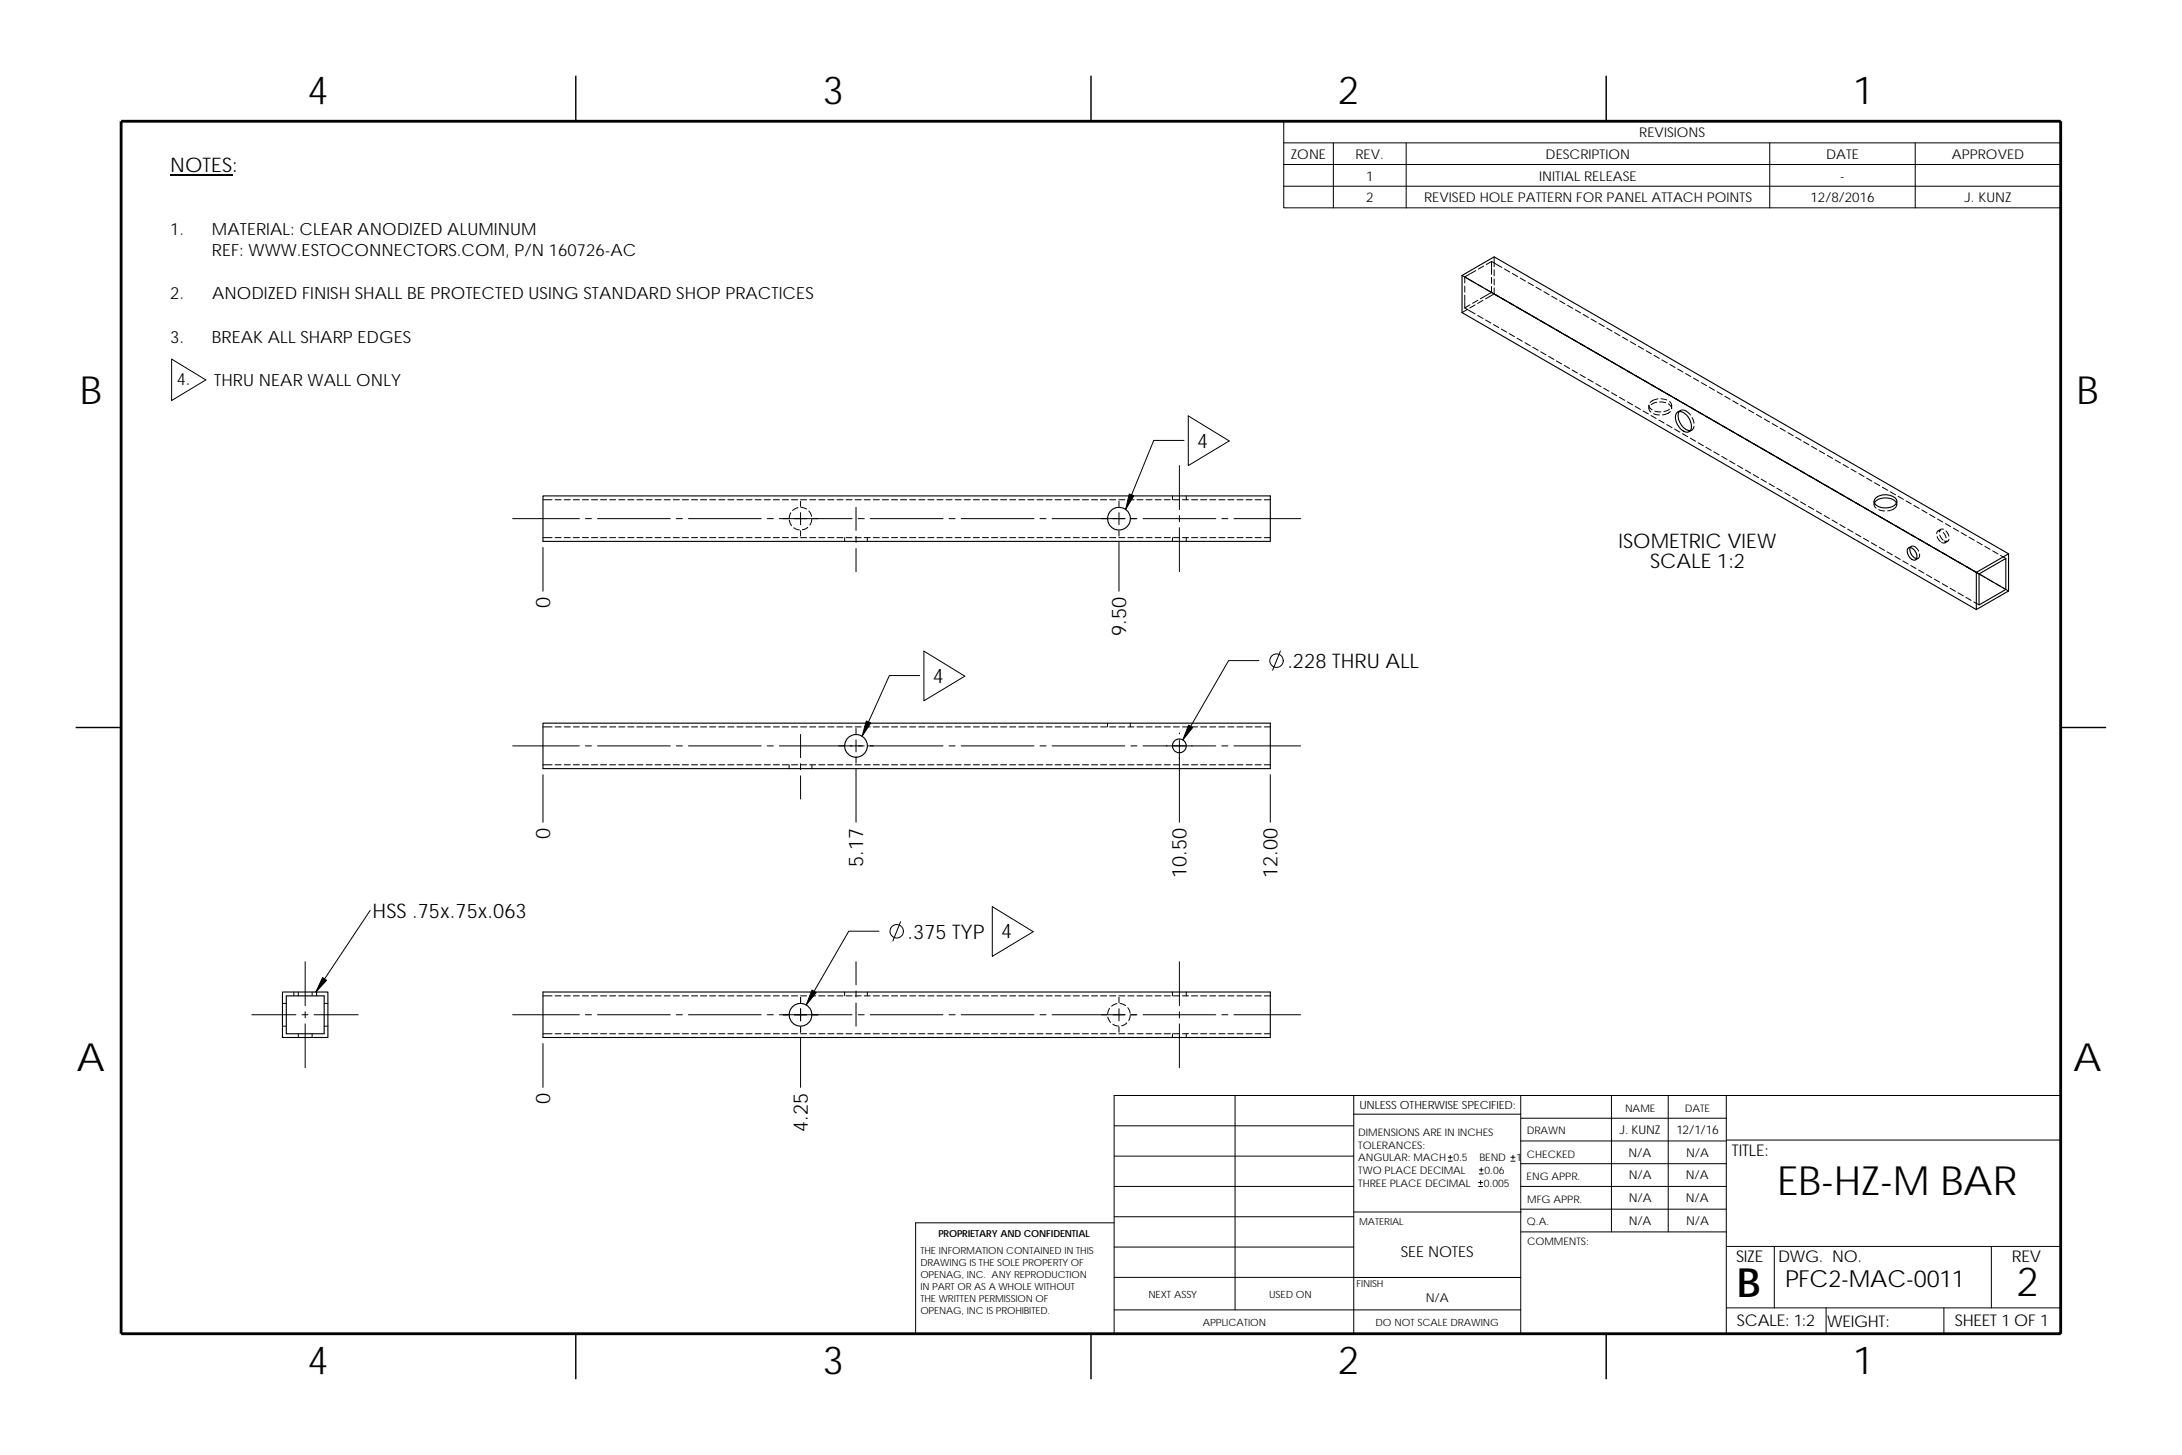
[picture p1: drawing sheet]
<svg xmlns="http://www.w3.org/2000/svg" width="457mm" height="305mm" viewBox="0 0 457 305" stroke-linecap="round" stroke-linejoin="round" font-family="sans-serif">
<g fill="none" stroke="#000" stroke-width=".21">
<path d="M269 25.4h162.8v18.1h-162.8zM269 29.9h162.8M269 39h162.8M269 34.5h162.8M279.4 29.9v13.6M294.6 29.9v13.6M370.8 29.9v13.6M401.3 29.9v13.6M306.9 58v1.3M306.9 59.9v1.3M308 57.4l-1.1 .6 2.2 1.3M309.2 56.7l-1.1 .6"/>
<path d="M309.6 59.6l1.1 .6M310.9 55.7l-1.1 .7M311.4 55.4l1.1-.6v1.2M312.5 54.8l2.2 1.2M312.5 56.2v1.3M312.5 58.1v1.3M313.1 53.8v2.1M313.1 56.5v1.3M313.1 58.4v1.3M315.2 56.3l1.1 .7M316.9 57.3l1.1 .6M318.5 58.3l1.1 .6"/>
<path d="M320.2 59.2l1.1 .6M36 75.2l7.1 4.4-7.1 4.3zM306.9 63.2v1.3l1.1-.6M306.9 61.8v1.3M306.9 64.5l2.2 1.3M307.4 64.8l-1.1 .7M309.1 63.9l-1.1 .6M309.6 66.1l1.1 .6M309.6 62.9l-1.1 .6M310.7 62.9l-1.1 .7M311.3 60.5l1.1 .7M311.3 67l1.1 .7"/>
<path d="M311.3 62l-1.1 .6M312.5 61.3l1.5 .8M312.5 60v1.3l-1.1 .6M312.9 61.5l1.1 .6M312.9 68l1.1 .6M313.1 61.6l2.2 1.2M313.1 61.6l-1.8 1M313.1 60.3v1.3M314.6 62.4l1.1 .7M314.6 68.9l1.1 .7M315.8 63.2l1.5 .8M316.2 69.9l1.1 .6"/>
<path d="M317.5 64.1l1.5 .9M317.9 70.8l1.1 .7M319.1 65.1l1.5 .8M319.5 71.8l1.1 .6M320.8 66l1.5 .9M321.2 72.7l1.1 .7M321.8 60.2l1.1 .6M322.4 67l1.5 .8M322.8 73.7l1.1 .6M323.5 61.1l1.1 .6M324.1 67.9l1.5 .9M324.5 74.7l1.1 .6"/>
<path d="M325.1 62.1l1.1 .6M325.7 68.9l1.1 .6M326.1 69.1l1.1 .6M326.1 75.6l1.1 .6M326.8 63l1.1 .6M327.3 69.8l1.1 .7M327.8 70.1l1.1 .6M327.8 76.6l1.1 .6M328.4 64l1.1 .6M329 70.8l1.5 .8M329.4 77.5l1.1 .6M330.1 64.9l1.1 .7"/>
<path d="M330.6 71.7l1.6 .9M331.1 78.5l1.1 .6M331.7 65.9l1.1 .6M332.3 72.7l1.5 .9M332.7 79.4l1.1 .7M333.4 66.8l1.1 .7M333.9 73.6l1.6 .9M335 67.8l1.1 .6M335.6 74.6l1.5 .9M336.7 68.7l1.1 .7M337.2 75.5l1.6 .9M338.3 69.7l1.1 .6"/>
<path d="M338.9 76.5l1.5 .9M340 70.6l1.1 .7M340.5 77.4l1.6 .9M341.6 71.6l1.1 .6M342.2 78.4l1.5 .9M343.3 72.5l1.1 .7M343.9 79.4l1.5 .8M344.9 73.5l1.1 .6M346.6 74.4l1.1 .7M348.2 75.4l1.1 .6M349.9 76.3l1.1 .7M351.5 77.3l1.1 .6"/>
<path d="M353.2 78.3l1.1 .6M354.8 79.2l1.1 .6M247.1 97.5v9.2M248.1 92.3h-6.4l-5.8 14.4M249 87.1l8.6 5.3-8.6 5.1zM334.4 80.4l1.1 .6M336 81.3l1.1 .7M337.7 82.3l1.1 .6M339.3 83.2l1.1 .7M341 84.2l1.1 .6M342.6 85.1l1.1 .7M344.3 86.1l1.1 .6"/>
<path d="M345.5 80.3l1.5 .9M345.5 84.9a1.07 1.07 0 0 0 .7 1M345.5 84.9v.7M345.6 85.2a.92 .92 0 0 0 .3 1.1M345.9 80.5l1.1 .7M345.9 87l1.1 .7M346.5 86.7l1.2 .2M346.8 86.1l1.2 .2M347.1 84.3l-1.1 .5M347.2 81.3l1.5 .8M347.4 83.6l-.8 .2-.8 .5M347.6 88l1.1 .6"/>
<path d="M347.7 84.2l1.3 .2M348 83.5l1.3 .3M348.8 82.2l1.5 .9M349.2 88.9l1.1 .7M349.6 84.6h.1a1.05 1.05 0 0 1 .5 1M349.8 85.7l-1.2 .5M349.8 84.1a.96 .96 0 0 1 .4 1.1M350 86.2l-.4 .4-1.3 .3M350.3 84.9v.7M350.5 83.2l1.5 .8M350.9 89.9l1.1 .6M352.1 86a1.7 1.7 0 0 1 2.1 1"/>
<path d="M352.1 84.1l1.5 .9M352.1 86l-.6 .3M352.5 90.8l1.1 .7M353.8 85.1l1.5 .8M354.2 91.8l1.1 .6M354.5 90.1l-.6 .3M354.5 87.5l.4 1.2M355 89.3a.98 .98 0 0 1-.8 .9M355.4 86l1.5 .9M355.8 92.8l1.1 .6M356.5 80.2l1.1 .6M357.1 87l1 .6"/>
<path d="M357.5 93.7l1.1 .6M357.5 87.2l1.1 .6M358.1 81.1l1.1 .6M358.7 87.9l1.5 .9M359.1 94.7l1.1 .6M359.8 82.1l1.1 .6M360.3 88.9l1.6 .8M360.8 95.6l1.1 .6M361.4 83l1.1 .7M362 89.8l1.5 .9M362.4 96.6l1.1 .6M363.1 84l1.1 .6"/>
<path d="M363.6 90.8l1.6 .9M364.1 97.5l1.1 .6M364.7 84.9l1.1 .7M365.3 91.7l1.5 .9M365.7 98.5l1.1 .6M366.4 85.9l1.1 .6M366.9 92.7l1.6 .9M367.4 99.4l1.1 .7M368 86.8l1.1 .7M368.6 93.6l1.5 .9M369.7 87.8l1.1 .6M370.2 94.6l1.6 .9"/>
<path d="M371.3 88.7l1.1 .7M371.9 95.5l1.5 .9M373 89.7l1.1 .6M373.5 96.5l1.6 .9M374.6 90.6l1.1 .7M375.2 97.5l1.5 .8M376.3 91.6l1.1 .6M376.9 98.4l1.5 .9M377.9 92.5l1.1 .7M378.5 99.4l1.5 .8M379.6 93.5l1.1 .6M381.2 94.4l1.1 .7"/>
<path d="M382.9 95.4l1.1 .6M384.5 96.4l1.1 .6M386.2 97.3l1.1 .6M387.8 98.3l1.1 .6M389.5 99.2l1.1 .6M107.4 108.6h14M113.8 112.6h1.9M113.8 104.7h1.9M113.8 114.7v9.1M116.3 112.6h1.3M116.3 104.7h1.3M118.2 112.6h1.3"/>
<path d="M118.2 104.7h1.3M120.1 112.6h1.3M120.1 104.7h1.3M122 112.6h1.3M122 104.7h1.3M122.7 108.6h1.2M123.9 112.6h1.3M123.9 104.7h1.3M125.2 108.6h15.2M125.8 112.6h1.3M125.8 104.7h1.3M127.7 112.6h1.3"/>
<path d="M127.7 104.7h1.3M129.6 112.6h1.3M129.6 104.7h1.3M131.6 112.6h1.2M131.6 104.7h1.2M133.5 112.6h1.2M133.5 104.7h1.2M135.4 112.6h1.2M135.4 104.7h1.2M137.3 112.6h1.2M137.3 104.7h1.2M139.2 112.6h1.2"/>
<path d="M139.2 104.7h1.2M141.1 112.6h1.2M141.1 104.7h1.2M141.7 108.6h1.3M143 112.6h1.3M143 104.7h1.3M144.3 108.6h15.2M144.9 112.6h1.3M144.9 104.7h1.3M146.8 112.6h1.3M146.8 104.7h1.3M148.7 112.6h1.3"/>
<path d="M148.7 104.7h1.3M150.6 112.6h1.3M150.6 104.7h1.3M152.5 112.6h1.3M152.5 104.7h1.3M154.4 112.6h1.3M154.4 104.7h1.3M156.3 112.6h1.3M156.3 104.7h1.3M158.2 112.6h1.3M158.2 104.7h1.3M160.1 112.6h1.3"/>
<path d="M160.1 104.7h1.3M160.8 108.6h1.2M162 112.6h1.3M162 104.7h1.3M163.3 108.6h15.2M163.9 112.6h1.3M163.9 104.7h1.3M165.4 109l.5 1.1M165.7 107.4l-.3 1.2M165.8 112.6h1.3M165.8 104.7h1.3M166.3 110.6l1.2 .4"/>
<path d="M167.2 106.3l-1.1 .6M167.7 112.6h1.3M167.7 104.7h1.3M167.7 105v1.1M167.7 107.4v2.5M167.7 111.2v1.1M167.8 106.3l1.2 .3M169.2 110.4l-.6 .5-.5 .1M169.5 107.1l.5 1.1M169.7 112.6h1.2M169.7 104.7h1.2M170.1 108.8l-.1 .6-.3 .6"/>
<path d="M171.6 112.6h1.2M171.6 104.7h1.2M173.5 112.6h1.2M173.5 104.7h1.2M175.4 112.6h1.2M175.4 104.7h1.2M177 112.6v.8M177.3 112.6h1.2M177.3 104.7h1.2M179.2 112.6h1.2M179.2 104.7h1.2M179.4 106.3v4.8"/>
<path d="M179.4 112.4v1.2M179.4 114.9v4.9M179.8 108.6h1.3M181.1 112.6h1.3M181.1 104.7h1.3M181.7 112.6v.8M182.4 108.6h15.2M183 112.6h1.3M183 104.7h1.3M184.9 112.6h1.3M184.9 104.7h1.3M186.8 112.6h1.3"/>
<path d="M186.8 104.7h1.3M188.7 112.6h1.3M188.7 104.7h1.3M190.6 112.6h1.3M190.6 104.7h1.3M192.5 112.6h1.3M192.5 104.7h1.3M194.4 112.6h1.3M194.4 104.7h1.3M196.3 112.6h1.3M196.3 104.7h1.3M198.2 112.6h1.3"/>
<path d="M198.2 104.7h1.3M198.9 108.6h1.2M200.1 112.6h1.3M200.1 104.7h1.3M201.4 108.6h15.2M202 112.6h1.3M202 104.7h1.3M203.9 112.6h1.3M203.9 104.7h1.3M205.8 112.6h1.3M205.8 104.7h1.3M207.8 112.6h1.2"/>
<path d="M207.8 104.7h1.2M209.7 112.6h1.2M209.7 104.7h1.2M211.6 112.6h1.2M211.6 104.7h1.2M213.5 112.6h1.2M213.5 104.7h1.2M215.4 112.6h1.2M215.4 104.7h1.2M217.3 112.6h1.2M217.3 104.7h1.2M217.9 108.6h1.3"/>
<path d="M219.2 112.6h1.3M219.2 104.7h1.3M220.5 108.6h15.2M221.1 112.6h1.3M221.1 104.7h1.3M223 112.6h1.3M223 104.7h1.3M224.9 112.6h1.3M224.9 104.7h1.3M226.8 112.6h1.3M226.8 104.7h1.3M228.7 112.6h1.3"/>
<path d="M228.7 104.7h1.3M230.6 112.6h1.3M230.6 104.7h1.3M232.5 112.6h1.3M232.5 104.7h1.3M234.4 112.6h1.3M234.4 104.7h1.3M234.5 105v1.1M234.5 107.4v2.5M234.5 111.2v1.1M234.5 113.6v10.2M236.3 112.6h1.3"/>
<path d="M236.3 104.7h1.3M237 108.6h1.2M238.2 112.6h1.3M238.2 104.7h1.3M239.5 108.6h15.2M240.1 112.6h1.3M240.1 104.7h1.3M242 112.6h1.3M242 104.7h1.3M243.9 112.6h1.3M243.9 104.7h1.3M245.7 103.9v.8"/>
<path d="M245.7 112.6v.8M245.9 112.6h1.2M245.9 104.7h1.2M247.1 108v1.3M247.1 110.6v9.2M247.8 112.6h1.2M247.8 104.7h1.2M248.6 103.9v.8M248.6 112.6v.8M249.7 112.6h1.2M249.7 104.7h1.2M251.6 112.6h1.2"/>
<path d="M251.6 104.7h1.2M253.5 112.6h1.2M253.5 104.7h1.2M255.4 112.6h1.2M255.4 104.7h1.2M256 108.6h1.3M257.3 112.6h1.3M257.3 104.7h1.3M258.6 108.6h13.9M259.2 112.6h1.3M259.2 104.7h1.3M261.1 112.6h1.3"/>
<path d="M261.1 104.7h1.3M263 112.6h1.3M263 104.7h1.3M264.9 112.6h1.3M264.9 104.7h1.3M369 100.4l1.1 .6M370.7 101.3l1.1 .7M372.3 102.3l1.1 .6M374 103.2l1.1 .7M375.6 104.2l1.1 .6M377.3 105.1l1.1 .7M378.9 106.1l1.1 .6"/>
<path d="M380.2 100.3l1.5 .9-1.1-.7M380.6 107l1.1 .7M381.8 101.3l1.5 .8M382.2 108l1.1 .6M383.5 102.2l1.5 .9M383.9 108.9l1.1 .7M385.1 103.2l1.5 .8M385.5 109.9l1.1 .6M386.8 104.1l1.5 .9M387.2 110.8l1.1 .7M388.4 105.1l1.1 .6M388.8 111.8l1.1 .6"/>
<path d="M388.8 105.3l1.1 .6M390 106l1.6 .9M390.5 112.8l1.1 .6M391.1 100.2l1.1 .6M391.7 107l1.5 .8M392.1 113.7l1.1 .6M392.7 105v.7M392.7 105.3a.92 .92 0 0 0 .4 1.1M392.8 101.1l1.1 .6M393.3 107.9l1.6 .9M393.7 106.8l1.2 .2M393.8 114.7l1.1 .6"/>
<path d="M394.4 102.1l1.1 .6M395 108.9l1.5 .8M395.4 115.6l1.1 .6M396.1 103l1.1 .7M396.6 109.8l1.6 .9M397.1 116.6l1.1 .6M397.4 105.6a1.68 1.68 0 0 1-1.9 1.4M397.4 105v.7M397.7 104l1.1 .6M398.3 110.8l1.5 .9M398.7 117.5l1.1 .7M399.4 104.9l1.1 .7"/>
<path d="M399.9 111.7l1.6 .9M400.3 114.7v-.1a.89 .89 0 0 1 1.4 .4l.3 .5M400.4 118.5l1.1 .6M400.5 114.4l-.6 .4M401 105.9l1.1 .6M401.6 112.7l1.5 .9M401.9 116.9l-.5 .4M402 119.4l1.1 .7M402.2 116.1a.71 .71 0 0 1-.6 .9M402.7 106.8l1.1 .7M403.2 113.6l1.6 .9-1.1-.6M404.3 107.8l1.1 .6"/>
<path d="M404.9 114.6l1.1 .6M405.3 114.8l1.1 .7M405.9 112.4l.7 1.1M406 108.7l1.1 .7M406.4 112.1l.7 1M406.5 115.5l1.1 .7M406.7 110.9l-.6 .3M406.7 111.2a.6 .6 0 0 0-.9 .6M407 115.8l1.1 .6M407.2 111.5l.6 1.1M407.2 110.9a.6 .6 0 0 0-.8 .6M407.6 109.7l1.1 .6"/>
<path d="M407.7 111.2l.6 1.1M407.8 113.3a.57 .57 0 0 1-.4 .5 .57 .57 0 0 1-.6-.2M408.1 113.4l-.6 .3M408.2 116.5l1.1 .6M408.4 113a.59 .59 0 0 1-.4 .5 .59 .59 0 0 1-.6-.2M408.6 116.7l1.1 .7M409.3 110.6l1.1 .7M409.8 117.5l1.2 .6M410.3 117.7l1.1 .6M410.9 111.6l1.1 .6M411.5 118.4l1.1 .6M411.9 118.6l1.1 .7"/>
<path d="M412.6 112.5l1.1 .7M413.2 119.4l1.1 .6M413.6 119.6l1.1 .6M414.2 113.5l1.1 .6M415.9 114.4l1.1 .7M417.5 115.4l1.1 .6M419.2 116.4l1.1 .6M193.6 136.4l8.6 5.2-8.6 5.2zM263.8 138.4h-6.4l-9.6 16.6M268.3 136.4l-1.6 4M403.7 120.4l1.1 .6M405.3 121.3l1.1 .7"/>
<path d="M407 122.3l1.1 .6M408.6 123.2l1.1 .7M410.3 124.2l1.1 .6M411.9 125.1l1.1 .7M413.6 126.1l1.1 .6M414.8 120.3l1.1 .6M416.5 121.3l1.1 .6M418.1 122.2l1.1 .7M419.8 123.2l1.1 .6M107.4 156.3h14M113.8 152.3h1.9M116.3 152.3h1.3"/>
<path d="M118.2 152.3h1.3M120.1 152.3h1.3M122 152.3h1.3M122.7 156.3h1.2M123.9 152.3h1.3M125.2 156.3h15.2M125.8 152.3h1.3M127.7 152.3h1.3M129.6 152.3h1.3M131.6 152.3h1.2M133.5 152.3h1.2M135.4 152.3h1.2"/>
<path d="M137.3 152.3h1.2M139.2 152.3h1.2M141.1 152.3h1.2M141.7 156.3h1.3M143 152.3h1.3M144.3 156.3h15.2M144.9 152.3h1.3M146.8 152.3h1.3M148.7 152.3h1.3M150.6 152.3h1.3M152.5 152.3h1.3M154.4 152.3h1.3"/>
<path d="M156.3 152.3h1.3M158.2 152.3h1.3M160.1 152.3h1.3M160.8 156.3h1.2M162 152.3h1.3M163.3 156.3h17.8M163.9 152.3h1.3M165.8 152.3h1.3M167.7 152.3h1.3M167.7 153.9v4.8M167.7 160v1.2M169.7 152.3h1.2"/>
<path d="M171.6 152.3h1.2M173.5 152.3h1.2M175.4 152.3h1.2M177.3 152.3h1.2M179.2 152.3h1.2M179.4 152.6v1.1M179.4 155v2.5M179.4 158.8v1.1M181.1 152.3h1.3M183 152.3h1.3M184.9 152.3h1.3M186.8 152.3h1.3"/>
<path d="M188.7 152.3h1.3M190.6 152.3h1.3M192.5 152.3h1.3M192.7 141.5h-6.3l-5.8 12.7M194.4 152.3h1.3M196.3 152.3h1.3M197.6 156.3h-15.7M198.2 152.3h1.3M198.9 156.3h1.2M200.1 152.3h1.3M201.4 156.3h15.2M202 152.3h1.3"/>
<path d="M203.9 152.3h1.3M205.8 152.3h1.3M207.8 152.3h1.2M209.7 152.3h1.2M211.6 152.3h1.2M213.5 152.3h1.2M215.4 152.3h1.2M217.3 152.3h1.2M217.9 156.3h1.3M219.2 152.3h1.3M220.5 156.3h15.2M221.1 152.3h1.3"/>
<path d="M223 152.3h1.3M224.9 152.3h1.3M226.8 152.3h1.3M228.7 152.3h1.3M230.6 152.3h1.3M232.1 151.5v.8M232.5 152.3h1.3M234.4 152.3h1.3M236.3 152.3h1.3M236.8 151.5v.8M237 156.3h1.2M238.2 152.3h1.3"/>
<path d="M239.5 156.3h15.2M240.1 152.3h1.3M242 152.3h1.3M243.9 152.3h1.3M245.9 152.3h1.2M247.1 153.5v.2M247.1 155v17.3M247.8 152.3h1.2M249.7 152.3h1.2M251.6 152.3h1.2M253.5 152.3h1.2M255.4 152.3h1.2"/>
<path d="M256 156.3h1.3M257.3 152.3h1.3M258.6 156.3h13.9M259.2 152.3h1.3M261.1 152.3h1.3M263 152.3h1.3M264.9 152.3h1.3M113.8 160.2h1.9M113.8 162.3v10M116.3 160.2h1.3M118.2 160.2h1.3M120.1 160.2h1.3"/>
<path d="M122 160.2h1.3M123.9 160.2h1.3M125.8 160.2h1.3M127.7 160.2h1.3M129.6 160.2h1.3M131.6 160.2h1.2M133.5 160.2h1.2M135.4 160.2h1.2M137.3 160.2h1.2M139.2 160.2h1.2M141.1 160.2h1.2M143 160.2h1.3"/>
<path d="M144.9 160.2h1.3M146.8 160.2h1.3M148.7 160.2h1.3M150.6 160.2h1.3M152.5 160.2h1.3M154.4 160.2h1.3M156.3 160.2h1.3M158.2 160.2h1.3M160.1 160.2h1.3M162 160.2h1.3M163.9 160.2h1.3M165.4 160.2v.8"/>
<path d="M165.8 160.2h1.3M167.7 160.2h1.3M167.7 162.5v4.9M169.7 160.2h1.2M170.1 160.2v.8M171.6 160.2h1.2M173.5 160.2h1.2M175.4 160.2h1.2M177.3 160.2h1.2M179.2 160.2h1.2M179.4 161.2v11.1M181.1 160.2h1.3"/>
<path d="M183 160.2h1.3M184.9 160.2h1.3M186.8 160.2h1.3M188.7 160.2h1.3M190.6 160.2h1.3M192.5 160.2h1.3M194.4 160.2h1.3M196.3 160.2h1.3M198.2 160.2h1.3M200.1 160.2h1.3M202 160.2h1.3M203.9 160.2h1.3"/>
<path d="M205.8 160.2h1.3M207.8 160.2h1.2M209.7 160.2h1.2M211.6 160.2h1.2M213.5 160.2h1.2M215.4 160.2h1.2M217.3 160.2h1.2M219.2 160.2h1.3M221.1 160.2h1.3M223 160.2h1.3M224.9 160.2h1.3M226.8 160.2h1.3"/>
<path d="M228.7 160.2h1.3M230.6 160.2h1.3M232.5 160.2h1.3M234.4 160.2h1.3M236.3 160.2h1.3M238.2 160.2h1.3M240.1 160.2h1.3M242 160.2h1.3M243.9 160.2h1.3M245.9 160.2h1.2M247.8 160.2h1.2M249.7 160.2h1.2"/>
<path d="M251.6 160.2h1.2M253.5 160.2h1.2M255.4 160.2h1.2M257.3 160.2h1.3M259.2 160.2h1.3M261.1 160.2h1.3M263 160.2h1.3M264.9 160.2h1.3M266.2 162.3v10M77.6 190.7l-11.4 17.1M184.2 195.1h-6.4l-8.9 15.4M188.7 193.1l-1.6 4"/>
<path d="M207.9 189.9l8.6 5.3-8.6 5.1zM52.8 212.6h9.2M59.2 210.2h.8M59.2 215h.8M61.6 207.8v.8M62.5 207.8v.8M62.5 216.6v.7M63.3 212.6h1.2M63.9 201.5v9.2M63.9 211.9v1.3M63.9 214.5v9.2M65.4 207.8v.8"/>
<path d="M65.4 216.6v.7M65.8 212.6h9.3M66.3 207.8v.8M67.9 215h.8M67.9 210.2h.8M107.4 212.6h14M113.8 216.6h1.9M113.8 208.6h1.9M113.8 218.6v9.2M116.3 216.6h1.3M116.3 208.6h1.3M118.2 216.6h1.3"/>
<path d="M118.2 208.6h1.3M120.1 216.6h1.3M120.1 208.6h1.3M122 216.6h1.3M122 208.6h1.3M122.7 212.6h1.2M123.9 216.6h1.3M123.9 208.6h1.3M125.2 212.6h15.2M125.8 216.6h1.3M125.8 208.6h1.3M127.7 216.6h1.3"/>
<path d="M127.7 208.6h1.3M129.6 216.6h1.3M129.6 208.6h1.3M131.6 216.6h1.2M131.6 208.6h1.2M133.5 216.6h1.2M133.5 208.6h1.2M135.4 216.6h1.2M135.4 208.6h1.2M137.3 216.6h1.2M137.3 208.6h1.2M139.2 216.6h1.2"/>
<path d="M139.2 208.6h1.2M141.1 216.6h1.2M141.1 208.6h1.2M141.7 212.6h1.3M143 216.6h1.3M143 208.6h1.3M144.3 212.6h15.2M144.9 216.6h1.3M144.9 208.6h1.3M146.8 216.6h1.3M146.8 208.6h1.3M148.7 216.6h1.3"/>
<path d="M148.7 208.6h1.3M150.6 216.6h1.3M150.6 208.6h1.3M152.5 216.6h1.3M152.5 208.6h1.3M154.4 216.6h1.3M154.4 208.6h1.3M156.3 216.6h1.3M156.3 208.6h1.3M158.2 216.6h1.3M158.2 208.6h1.3M160.1 216.6h1.3"/>
<path d="M160.1 208.6h1.3M160.8 212.6h1.2M162 216.6h1.3M162 208.6h1.3M163.3 212.6h15.2M163.9 216.6h1.3M163.9 208.6h1.3M165.8 216.6h1.3M165.8 208.6h1.3M167.7 216.6h1.3M167.7 208.6h1.3M167.7 208.9v1.1"/>
<path d="M167.7 211.3v2.5M167.7 215.1v1.1M167.7 217.5v10.3M169.7 216.6h1.2M169.7 208.6h1.2M171.6 216.6h1.2M171.6 208.6h1.2M173.5 216.6h1.2M173.5 208.6h1.2M175.4 216.6h1.2M175.4 208.6h1.2M177 207.8v.8"/>
<path d="M177.3 216.6h1.2M177.3 208.6h1.2M179.2 216.6h1.2M179.2 208.6h1.2M179.4 201.5v4.8M179.4 207.6v1.3M179.4 210.1v4.9M179.8 212.6h1.3M181.1 216.6h1.3M181.1 208.6h1.3M181.7 207.8v.8M182.4 212.6h15.2"/>
<path d="M183 216.6h1.3M183 208.6h1.3M184.9 216.6h1.3M184.9 208.6h1.3M186.8 216.6h1.3M186.8 208.6h1.3M188.7 216.6h1.3M188.7 208.6h1.3M190.6 216.6h1.3M190.6 208.6h1.3M192.5 216.6h1.3M192.5 208.6h1.3"/>
<path d="M194.4 216.6h1.3M194.4 208.6h1.3M196.3 216.6h1.3M196.3 208.6h1.3M198.2 216.6h1.3M198.2 208.6h1.3M198.9 212.6h1.2M200.1 216.6h1.3M200.1 208.6h1.3M201.4 212.6h15.2M202 216.6h1.3M202 208.6h1.3"/>
<path d="M203.9 216.6h1.3M203.9 208.6h1.3M205.8 216.6h1.3M205.8 208.6h1.3M207.8 216.6h1.2M207.8 208.6h1.2M209.7 216.6h1.2M209.7 208.6h1.2M211.6 216.6h1.2M211.6 208.6h1.2M213.5 216.6h1.2M213.5 208.6h1.2"/>
<path d="M215.4 216.6h1.2M215.4 208.6h1.2M217.3 216.6h1.2M217.3 208.6h1.2M217.9 212.6h1.3M219.2 216.6h1.3M219.2 208.6h1.3M221.1 216.6h1.3M221.1 208.6h1.3M223 216.6h1.3M223 208.6h1.3M224.9 216.6h1.3"/>
<path d="M224.9 208.6h1.3M226.8 216.6h1.3M226.8 208.6h1.3M228.7 216.6h1.3M228.7 208.6h1.3M230.6 216.6h1.3M230.6 208.6h1.3M232.1 213.1l.6 1.1M232.5 211.2l-.4 1.2M232.5 216.6h1.3M232.5 208.6h1.3M233.2 214.6l.4 .2 .8 .1"/>
<path d="M234 210.2l-1.1 .6M234.4 216.6h1.3M234.4 208.6h1.3M234.5 208.9v1.1M234.5 211.3v2.5M234.5 215.1v1.1M234.7 210.2l1.1 .5M235.7 212.6h-15.2M236.1 214.3l-.5 .4-.6 .2M236.3 211.1l.5 1.1M236.3 216.6h1.3M236.3 208.6h1.3"/>
<path d="M236.8 212.6l-.3 1.2M237 212.6h1.2M238.2 216.6h1.3M238.2 208.6h1.3M239.5 212.6h15.2M240.1 216.6h1.3M240.1 208.6h1.3M242 216.6h1.3M242 208.6h1.3M243.9 216.6h1.3M243.9 208.6h1.3M245.7 207.8v.8"/>
<path d="M245.7 216.6v.7M245.9 216.6h1.2M245.9 208.6h1.2M247.1 201.5v9.2M247.1 211.9v1.3M247.1 214.5v9.2M247.8 216.6h1.2M247.8 208.6h1.2M248.6 207.8v.8M248.6 216.6v.7M249.7 216.6h1.2M249.7 208.6h1.2"/>
<path d="M251.6 216.6h1.2M251.6 208.6h1.2M253.5 216.6h1.2M253.5 208.6h1.2M255.4 216.6h1.2M255.4 208.6h1.2M256 212.6h1.3M257.3 216.6h1.3M257.3 208.6h1.3M258.6 212.6h13.9M259.2 216.6h1.3M259.2 208.6h1.3"/>
<path d="M261.1 216.6h1.3M261.1 208.6h1.3M263 216.6h1.3M263 208.6h1.3M264.9 216.6h1.3M264.9 208.6h1.3M233.4 235.8h50.3M258.8 229.5v44.9M283.7 229.5v49.9M283.7 233.4h34.9M318.6 229.5v49.9M318.6 234.3h43.1"/>
<path d="M318.6 239h43.1M337.7 229.5v28.6M349.5 229.5v28.6M361.7 238.8h70.1M361.7 229.5v49.9M233.4 256.2h-41.5v23.2h239.9v-49.9h-198.4v49.9M233.4 248.5h50.3M233.4 242.2h50.3M233.4 254.9h50.3M283.7 253.9h35M303.4 243.2h.9M303.4 242.4h.9"/>
<path d="M303.9 242v.8M309.8 248.6h.8M309.8 247.7h.8M310 245.9h.8M310 245.1h.8M310.2 247.3v.8M310.4 244.6v.9M316.6 243.2h.8M316.6 242.4h.8M317 242v.8M318.6 253.3h43.1M318.6 248.5h43.1"/>
<path d="M318.6 243.8h43.1M318.7 258.1h43M233.4 267.6h50.3M233.4 261.2h50.3M233.4 274.4h85.2M283.7 267.6h34.9M361.7 261.1h70.1M361.7 274h70.1M371.8 261.1v12.9M382.6 274v5.4M407.3 274v5.4M417.3 261.1v12.9"/>
<circle cx="267.5" cy="138.4" r="1.41"/>
<circle cx="187.9" cy="195.1" r="1.41"/>
</g>
<path d="M120.6 15.9v9.5M228.6 15.9v9.5M336.5 15.9v9.5M15.9 152.4h9.5M431.8 152.4h9.5M120.6 279.4v9.5M228.6 279.4v9.5M336.5 279.4v9.5" fill="none" stroke="#000" stroke-width=".3"/>
<path d="M25.4 25.4h406.4v254h-406.4z" fill="none" stroke="#000" stroke-width=".59"/>
<g fill="none" stroke="#000" stroke-width=".23">
<path d="M306.3 57.7l6.8-3.9 107.8 62.2M306.3 57.7l107.8 62.2M306.3 57.7v7.8l107.8 62.2M351.3 86.5a1.34 1.34 0 0 1 2 .3 3.3 3.3 0 0 1 1 3.2 1.39 1.39 0 0 1-2.3-.3 2.83 2.83 0 0 1-.7-3.2zM351.9 86.2a3.1 3.1 0 0 0 2.3 4M113.8 103.9h152.4v9.5h-152.4zM392.7 105.3a3.1 3.1 0 0 1 4.7 0M393.1 104.3a3.3 3.3 0 0 1 4.1 .1l.2 .5a2.04 2.04 0 0 1-2.3 1.5l-1.4-.2a1.09 1.09 0 0 1-.9-.8 1.09 1.09 0 0 1 .3-1.1zM399.8 114.9a1.43 1.43 0 0 1 1.8 1.3 .75 .75 0 0 1-.2 1 .75 .75 0 0 1-1-.2l-.7-1-.1-.6zM400.3 114.7a1.95 1.95 0 0 0 1.3 2.3M414.1 119.9v7.8M420.9 116v7.8l-6.8 3.9"/>
<path d="M420.9 116l-6.8 3.9M414.7 120.2l5.6 3.3M414.7 120.2l5.6-3.2v6.5l-5.6 3.2zM113.8 151.5h152.4v9.5h-152.4zM59.2 207.8h9.5v9.5h-9.5zM60 208.6h7.9v8h-7.9zM113.8 207.8h152.4v9.5h-152.4z"/>
<circle cx="234.5" cy="108.7" r="2.38"/>
<circle cx="179.4" cy="156.2" r="2.38"/>
<circle cx="247.1" cy="156.2" r="1.45"/>
<circle cx="167.7" cy="212.6" r="2.38"/>
</g>
<path d="M35.6 36.7h13" fill="none" stroke="#000" stroke-width=".25"/>
<g fill="#000" stroke="#000" stroke-width=".21">
<path d="M236.6 103.5l1 .3-1.7 2.9z" fill-rule="evenodd"/>
<path d="M181.5 151l1 .4-1.9 2.8z" fill-rule="evenodd"/>
<path d="M249 151.9l.9 .5-2.1 2.6z" fill-rule="evenodd"/>
<path d="M67.6 204.8l.8 .6-2.2 2.4z" fill-rule="evenodd"/>
<path d="M170.1 207.4l.9 .5-2.1 2.6z" fill-rule="evenodd"/>
</g>
<g font-size="8.4">
<text x="372.4" y="250.3">EB-HZ-M BAR</text>
<text x="364" y="271.7">B</text>
<text x="422.5" y="271.5">2</text>
</g>
<g font-size="8.1">
<text x="64.4" y="21.7">4</text>
<text x="172.4" y="21.7">3</text>
<text x="280.3" y="21.7">2</text>
<text x="388.3" y="21.7">1</text>
<text x="16.7" y="84.7">B</text>
<text x="435.1" y="84.7">B</text>
<text x="16" y="224.4">A</text>
<text x="434.4" y="224.4">A</text>
<text x="64.4" y="287.9">4</text>
<text x="172.4" y="287.9">3</text>
<text x="280.3" y="287.9">2</text>
<text x="388.3" y="287.9">1</text>
</g>
<text font-size="4.9" x="374" y="269.7">PFC2-MAC-0011</text>
<g font-size="4.2">
<text x="35.6" y="36.1">NOTES:</text>
<text x="250.8" y="93.8">4</text>
<text x="339.1" y="114.8">ISOMETRIC VIEW</text>
<text x="345.7" y="119">SCALE 1:2</text>
<text x="115.3" y="127.4" transform="rotate(-90 115.3 127.4)">0</text>
<text x="236" y="133.2" transform="rotate(-90 236 133.2)">9.50</text>
<text x="195.4" y="143">4</text>
<text x="269.7" y="139.9">.228 THRU ALL</text>
<text x="115.3" y="175.8" transform="rotate(-90 115.3 175.8)">0</text>
<text x="180.9" y="181.7" transform="rotate(-90 180.9 181.7)">5.17</text>
<text x="248.6" y="184" transform="rotate(-90 248.6 184)">10.50</text>
<text x="267.7" y="184" transform="rotate(-90 267.7 184)">12.00</text>
<text x="78.1" y="192.3">HSS .75x.75x.063</text>
<text x="190.2" y="196.6">.375 TYP</text>
<text x="209.8" y="196.6">4</text>
<text x="115.3" y="231.3" transform="rotate(-90 115.3 231.3)">0</text>
<text x="169.3" y="237.2" transform="rotate(-90 169.3 237.2)">4.25</text>
</g>
<g font-size="3.5">
<text x="35.6" y="49.1">1.</text>
<text x="44.4" y="53.7">REF: WWW.ESTOCONNECTORS.COM, P/N 160726-AC</text>
<text x="44.4" y="49.1">MATERIAL: CLEAR ANODIZED ALUMINUM</text>
<text x="35.6" y="62.7">2.</text>
<text x="44.4" y="62.7">ANODIZED FINISH SHALL BE PROTECTED USING STANDARD SHOP PRACTICES</text>
<text x="35.6" y="71.8">3.</text>
<text x="44.4" y="71.8">BREAK ALL SHARP EDGES</text>
<text x="37" y="80.8">4.</text>
<text x="44.9" y="80.8">THRU NEAR WALL ONLY</text>
</g>
<g font-size="3.4">
<text x="362.9" y="242.2">TITLE:</text>
<text x="363.8" y="264.3">SIZE</text>
<text x="372.6" y="264.3">DWG. NO.</text>
<text x="421.6" y="264.4">REV</text>
<text x="363.9" y="277.9">SCALE: 1:2</text>
<text x="382.8" y="277.9">WEIGHT:</text>
<text x="409.6" y="277.9">SHEET 1 OF 1</text>
</g>
<text font-size="3.2" x="293.5" y="263.2">SEE NOTES</text>
<g font-size="2.8">
<text x="343.5" y="28.7">REVISIONS</text>
<text x="270.5" y="33.3">ZONE</text>
<text x="284" y="33.3">REV.</text>
<text x="323.9" y="33.3">DESCRIPTION</text>
<text x="382.6" y="33.3">DATE</text>
<text x="409" y="33.3">APPROVED</text>
<text x="286.2" y="37.8">1</text>
<text x="322.5" y="37.8">INITIAL RELEASE</text>
<text x="385.6" y="37.8">-</text>
<text x="286.2" y="42.4">2</text>
<text x="298.4" y="42.4">REVISED HOLE PATTERN FOR PANEL ATTACH POINTS</text>
<text x="379.4" y="42.4">12/8/2016</text>
<text x="411.6" y="42.4">J. KUNZ</text>
</g>
<g font-size="2.5">
<text x="339.3" y="237.6">J. KUNZ</text>
<text x="351.3" y="237.7">12/1/16</text>
<text x="341.2" y="242.3">N/A</text>
<text x="353.3" y="242.4">N/A</text>
<text x="341.3" y="247.1">N/A</text>
<text x="341.3" y="251.9">N/A</text>
<text x="353.3" y="247">N/A</text>
<text x="353.3" y="251.8">N/A</text>
<text x="341.3" y="256.6">N/A</text>
<text x="353.3" y="256.5">N/A</text>
<text x="298.8" y="272.7">N/A</text>
</g>
<text font-size="2.4" x="284.8" y="232.4">UNLESS OTHERWISE SPECIFIED:</text>
<g font-size="2.2">
<text x="340.5" y="232.9">NAME</text>
<text x="353" y="232.9">DATE</text>
<text x="284.6" y="238">DIMENSIONS ARE IN INCHES</text>
<text x="319.9" y="237.7">DRAWN</text>
<text x="284.6" y="245.9">TWO PLACE DECIMAL</text>
<text x="284.6" y="240.6">TOLERANCES:</text>
<text x="284.6" y="243.3">ANGULAR: MACH</text>
<text x="304.5" y="243.3">0.5</text>
<text x="310" y="243.3">BEND</text>
<text x="311.1" y="245.9">0.06</text>
<text x="317.7" y="243.3">1</text>
<text x="319.9" y="242.5">CHECKED</text>
<text x="284.6" y="248.6">THREE PLACE DECIMAL</text>
<text x="310.9" y="248.6">0.005</text>
<text x="319.9" y="247.2">ENG APPR.</text>
<text x="320" y="251.9">MFG APPR.</text>
<text x="320" y="256.6">Q.A.</text>
<text x="320" y="260.9">COMMENTS:</text>
</g>
<g font-size="2.1">
<text x="240.6" y="271.9">NEXT ASSY</text>
<text x="265.9" y="271.9">USED ON</text>
<text x="252" y="277.8">APPLICATION</text>
<text x="288.2" y="277.8">DO NOT SCALE DRAWING</text>
</g>
<g font-size="2">
<text x="284.8" y="256.6">MATERIAL</text>
<text x="192.8" y="262.7">THE INFORMATION CONTAINED IN THIS</text>
<text x="196.6" y="259.1">PROPRIETARY AND CONFIDENTIAL</text>
<text x="192.8" y="265.3">DRAWING IS THE SOLE PROPERTY OF</text>
<text x="192.8" y="267.8">OPENAG, INC. ANY REPRODUCTION</text>
<text x="284.2" y="269.7">FINISH</text>
<text x="192.8" y="270.3">IN PART OR AS A WHOLE WITHOUT</text>
<text x="192.8" y="272.8">THE WRITTEN PERMISSION OF</text>
<text x="192.8" y="275.4">OPENAG, INC IS PROHIBITED.</text>
</g>
</svg>
